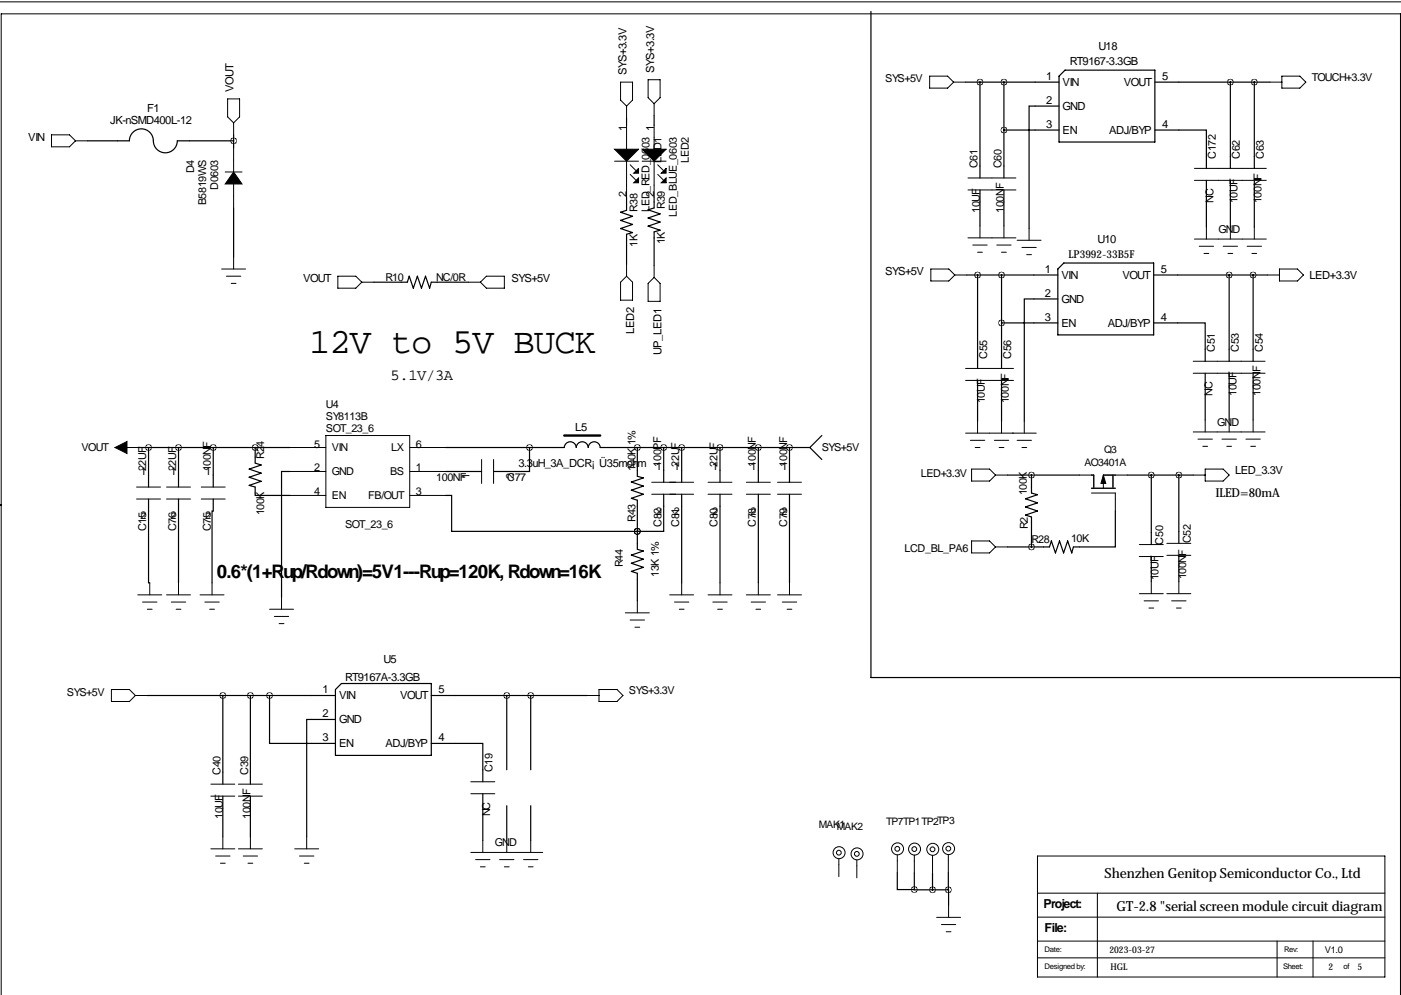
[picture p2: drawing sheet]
<svg xmlns="http://www.w3.org/2000/svg" width="297mm" height="211mm" viewBox="0 0 297 211" stroke-linecap="round" stroke-linejoin="round" font-family="sans-serif">
<g fill="none" stroke="#000" stroke-width=".21">
<path d="M0 .4h297.1M131.6 17.4h2.5v3.8l-1.3 1.3-1.2-1.3zM137.4 16.9h2.6v3.8l-1.3 1.3-1.3-1.3zM197.1 16.1h3.8l1.3 1.3-1.3 1.3h-3.8zM202.2 17.4h2.5M269.2 17.4h2.6M271.8 16.1h3.8l1.3 1.3-1.3 1.3h-3.8zM10.9 28.6h3.8l1.3 1.3-1.3 1.2h-3.8zM16 29.9h2.5M47.8 36.5h3.5M48.3 21h2.5v3.8l-1.3 1.2-1.2-1.2zM49.5 26v2.6"/>
<path d="M49.5 31.4v5.1M49.5 39v5.1M130.3 34.2h5.1M132.8 22.5v2.5M132.8 26.6v5M132.8 34.2v7.6M133.6 34.9l1.3 1.3M133.6 37l1.3 1.2M136.1 34.2h5.1M138.7 22v2.5M138.7 26.6v5M138.7 34.2v7.6"/>
<path d="M139.4 34.9l1.3 1.3M139.4 37l1.3 1.2M205.2 37.7h10.2M253.2 35.7h15.3M253.2 38.2h15.3M47 57h5.1M48 58.6h3.1M49.5 54.5v2.5M71.6 58.6h3.8l1.3 1.2-1.3 1.3h-3.8zM76.7 59.8h2.5M99.3 59.8h2.6M101.9 59.8l1.2-1.2h3.8v2.5h-3.8z"/>
<path d="M131.6 59.8l1.2-1.2 1.3 1.2v3.8h-2.5zM132.8 56v2.6M138.7 56.3v2.5M138.7 58.8l1.3 1.3v3.8h-2.6v-3.8zM197.4 57h3.8l1.2 1.3-1.2 1.3h-3.8zM202.4 58.3h2.6M205.2 40.3h10.2M205.2 50.4h10.2M206.2 52h3.1M207.3 53.5h1M207.8 47.9v2.5M211.3 52h3.1"/>
<path d="M212.3 53.5h1.1M212.9 47.9v2.5M215.6 50.9h5.1M216.7 52.5h3M217.7 54h1M218.2 48.4v2.5M253.2 50.7h15.3M254.3 52.2h3M255.3 53.7h1M255.8 48.1v2.6M259.3 52.2h3.1M260.3 53.7h1.1"/>
<path d="M260.9 48.1v2.6M264.4 52.2h3.1M265.4 53.7h1M265.9 48.1v2.6M268.7 58.3h2.6M271.3 57h3.8l1.3 1.3-1.3 1.3h-3.8zM49 60.1h1M204.7 78.1h10.2M253 76.6h15.2M253 79.1h15.2M24.4 94.9h5.1M61.5 100h7.6"/>
<path d="M61.5 94.9h7.6M69.1 92.3h17.8v15.3h-17.8zM86.9 100h7.6M86.9 94.9h7.6M102.1 97.4v5.1M104.6 97.4v5.1M204.7 80.7h10.2M204.7 91.8h15M205.7 93.4h3.1M206 99.5h3.8l1.3 1.2-1.3 1.3h-3.8zM206.8 94.9h1M207.3 89.3v2.5"/>
<path d="M210.8 93.4h3.1M211.8 94.9h1.1M212.3 89.3v2.5M215.6 93.4h3.1M216.7 94.9h1M217.2 89.3v2.5M253 91.6h15.2M254 93.1h3M255 94.6h1M255.5 99.5h3.8l1.3 1.2-1.3 1.3h-3.8zM255.5 89v2.6M259.1 93.1h3"/>
<path d="M260.1 94.6h1M260.6 89v2.6M264.2 93.1h3M265.2 94.6h1M265.7 89v2.6M0 107.1h.3M0 106.9l.3 .2M.3 107.1l-.4 .1M29 103.3h5M29 105.8h5M35.3 103.3h5.1M35.3 105.8h5.1"/>
<path d="M42.7 103.3h5.1M42.7 105.8h5.1M61.5 105h7.6M86.9 105h7.6M138.2 102.2h8.9M138.2 104.8h8.9M150.1 102.2h5.1M150.1 104.8h5.1M158.2 102.2h5.1M158.2 104.8h5.1M164.8 102.2h5.1M164.8 104.8h5.1"/>
<path d="M206 114.7h3.8l1.3 1.3-1.3 1.2h-3.8zM211.1 100.7h2.5M211.1 116h2.5M228.9 100.7h3v2.8M231.4 103.5h5.1M231.4 104.5h5.1v3.8M236 100.7v2.8M239 100.7h-5.1v2.8M241.6 115.5h5M241.6 118h5M247.4 115.2h5.1M247.4 117.7h5.1"/>
<path d="M253 100.7h2.5M296.9 107.1h.2M296.9 107.1l.2 .1M297.1 107l-.2 .1M29.2 126.1h5.1M30.2 127.6h3.1M31.2 129.2h1.1M31.7 123.6v2.5M35.3 126.1h5.1M36.3 127.6h3.1M37.3 129.2h1.1M37.8 123.6v2.5"/>
<path d="M42.4 126.1h5.1M43.4 127.6h3.1M44.4 129.2h1.1M45 123.6v2.5M57.1 129.2h5.1M58.2 130.7h3M59.2 132.2h1M59.7 126.6v2.6M132.6 129.9h5.1M133.6 131.5h3.1M134.6 133h1M135.1 127.4v2.5"/>
<path d="M142 126.1h5.1M143 127.6h3M144 129.2h1M144.5 123.6v2.5M150.1 126.1h5.1M151.1 127.6h3.1M152.1 129.2h1.1M152.7 123.6v2.5M158.2 126.1h5.1M159.3 127.6h3M160.3 129.2h1M160.8 123.6v2.5"/>
<path d="M164.8 126.1h5.1M165.9 127.6h3M166.9 129.2h1M167.4 123.6v2.5M241.6 125.9h5M242.6 127.4h3M243.6 128.9h1M244.1 123.3v2.6M247.4 125.9h5.1M248.4 127.4h3.1M249.4 128.9h1M249.9 123.3v2.6"/>
<path d="M23.6 146.2h3.8l1.3 1.3-1.3 1.2h-3.8zM28.7 147.5h2.5M124.5 147.5h2.5M127 146.2h3.8l1.3 1.3-1.3 1.2h-3.8zM44.7 166.3h5.1M44.7 168.8h5.1M44.7 180h5.1M47.2 177.4v2.6M50.5 166.3h5.1M50.5 168.8h5.1M50.5 180h5.1M53.1 177.4v2.6"/>
<path d="M62.5 180h5.1M65 177.4v2.6M99.8 165.7h5.1M99.8 168.3h5.1M102.4 178.2v2.5M107.4 178.2v2.5M112.5 178.2v2.5M45.7 181.5h3.1M46.7 183h1.1M51.6 181.5h3M52.6 183h1M63.5 181.5h3"/>
<path d="M64.5 183h1M99.8 180.7h15.3M100.8 182.3h3.1M101.9 183.8h1M105.9 182.3h3.1M106.9 183.8h1M111 182.3h3M112 183.8h1M177.9 182.1v3.8M181.7 182.3v3.8M190.2 181.2v3.9M193.9 181.3v3.8"/>
<path d="M197.7 181.3v3.9M198.6 194.5h5.1M199.6 196h3M200.6 197.5h1M201.1 181.2v3.8M201.1 192v2.5M220 199.5h73.6M220 194.5h73.6M220 181.5h73.6v25.7h-73.6zM220 189.4h73.6M232.7 189.4v17.8M270.8 199.5v7.7"/>
<path d="M278.4 199.5v7.7M.3 211v-208.1h296.6v208.1M220 203.1h73.6"/>
<circle cx="190.2" cy="180" r=".51"/>
<circle cx="190.3" cy="180" r="1.27"/>
<circle cx="201.1" cy="179.9" r=".51"/>
<circle cx="201.1" cy="179.9" r="1.27"/>
<circle cx="177.9" cy="180.8" r=".51"/>
<circle cx="177.9" cy="180.8" r="1.27"/>
<circle cx="181.7" cy="181" r=".51"/>
<circle cx="181.7" cy="181" r="1.27"/>
<circle cx="193.9" cy="180" r=".51"/>
<circle cx="193.9" cy="180" r="1.27"/>
<circle cx="197.7" cy="180.1" r=".51"/>
<circle cx="197.8" cy="180.1" r="1.27"/>
</g>
<g fill="none" stroke="#000" stroke-width=".25">
<path d="M184.7 2.4v141.3h112.2v.2M204.7 17.4h19.8M207.8 17.4v20.3M212.9 17.4v20.3M225.8 14.9h19.1v15.2h-20.4v-14zM244.9 17.4h24.3M260.9 17.4v18.3M265.9 17.4v18.3M18.5 29.9h8.9a2.54 2.54 0 0 1 2.6-2.6 2.54 2.54 0 0 1 2.5 2.6 2.54 2.54 0 0 0 2.6 2.5 2.54 2.54 0 0 0 2.5-2.5h11.9M49.5 28.6v2.8M132.8 25v1.6M138.7 24.5v2.1"/>
<path d="M212.9 27.6h11.6M224.5 22.5h-6.3v25.9M244.9 27.6h10.9v8.1M255.8 38.2v9.9M260.9 38.2v9.9M265.9 38.2v9.9M49.5 44.1v10.4M79.2 59.8h7.2l.4-1.2 .8 2.5 .9-2.5 .9 2.5 .8-2.5 .9 2.5 .3-1.3h7.9M132.8 41.8v2.8l-1.2 .4 2.5 .9-2.5 .8 2.5 .9-2.5 .9 2.5 .8-1.3 .4v6.3M138.7 41.8v2.3l-1.3 .4 2.6 .9-2.6 .8 2.6 .9-2.6 .8 2.6 .9-1.3 .4v7.1M205 58.3h19.3M207.3 58.3v19.8"/>
<path d="M207.8 40.3v7.6M212.3 58.3v19.8M212.9 40.3v7.6M225.6 55.8h19v15.2h-20.3v-14zM244.6 58.3h24.1M260.6 58.3v18.3M265.7 58.3v18.3M212.3 68.5h12M224.3 63.4h-7.1v25.9M244.6 68.5h10.9v8.1M255.5 79.1v9.9M260.6 79.1v9.9"/>
<path d="M265.7 79.1v9.9M29.5 94.9h32M31.5 94.9v8.4M37.8 94.9v8.4M45.2 94.9v8.4M54.1 94.9v3.3l1.3 .4-2.6 .9 2.6 .8-2.6 .9 2.6 .8-2.6 .9 1.3 .4v1.7h7.4M61.5 100h-1.8v26.6M94.5 94.9h25.1a1.27 1.27 0 0 1 1.3-1.2 1.27 1.27 0 0 1 1.3 1.2 1.27 1.27 0 0 1 1.2-1.2 1.27 1.27 0 0 1 1.3 1.2 1.27 1.27 0 0 1 1.3-1.2 1.27 1.27 0 0 1 1.3 1.2h44.4M94.5 100h7.6M112.3 94.9v5.1h-7.7M135.1 94.9v6.1l1.3 .3-2.5 .9 2.5 .9-2.5 .8 2.5 .9-2.5 .9 1.2 .4v10.4l1.3 .3-2.5 .9 2.5 .9-2.5 .8 2.5 .9-2.5 .8 1.2 .5v5.8M140.7 94.9v7.3"/>
<path d="M144.5 94.9v7.3M152.7 94.9v7.3M160.8 94.9v7.3M167.4 94.9v7.3M171.7 94.9l2.5 2.5M174.2 92.3l-2.5 2.6M207.3 80.7v8.6M212.3 80.7v8.6M31.5 105.8v17.8h.2M37.8 105.8v17.8M45.2 105.8v2.5h-.2v15.3M94.5 105h1.3v7.7h39.3"/>
<path d="M135.1 112.7h.1M140.7 104.8v7.9h-5.6M144.5 104.8v18.8M152.7 104.8v18.8M160.8 104.8v18.8M167.4 104.8v18.8M213.6 100.7h15.3M218.7 100.7v3.8l1.3 .4-2.6 .9 2.6 .8-2.6 .9 2.6 .8-2.6 .9 1.3 .4v6.4M236.5 108.3v7.7h-8.9l-.4 1.2-.8-2.5-.9 2.5-.9-2.5-.8 2.5-.9-2.5-.4 1.3h-8.9M239 100.7h14M244.1 100.7v14.8M244.1 118v5.3"/>
<path d="M249.9 100.7v14.5M249.9 117.7v5.6M31.2 147.5h39.9M47.2 147.5v18.8M53.1 147.5v18.8M57.1 147.5v10.1h14M71.1 152.5h-6.1v24.9M71.1 146.2l1.3-1.3h19v15.3h-20.3zM91.4 157.6h11v8.1M91.4 147.5h33.1M107.4 147.5v15.7M112.5 147.5v15.7"/>
<path d="M47.2 168.8v8.6M53.1 168.8v8.6M102.4 168.3v9.9M107.4 170.8v7.4M112.5 170.8v7.4M190.2 185.1v3.5h3.7M193.9 188.6l3.8 .1M193.9 185.1v3.5M197.7 185.2v3.5M197.7 188.7h3.4M201.1 188.7v3.3M201.1 185v3.7"/>
</g>
<path d="M49.5 36.5l1.8 2.5h-3.5zM130.3 31.6h5.1l-2.6 2.6zM134.4 36.7l1-1v1zM134.4 38.7l1-1v1zM136.1 31.6h5.1l-2.5 2.6zM140.2 36.7l1-1v1zM140.2 38.7l1-1v1zM24.4 94.9l2.5-1.3v2.6zM233.9 100.7l.5 1.8h-1z" fill="#000" stroke="#000" stroke-width=".21"/>
<path d="M119.6 92.3h7.7" fill="none" stroke="#000" stroke-width=".51"/>
<path d="M112.2 94.9a.05 .05 0 0 0 .1 0 .05 .05 0 0 0-.1 0zM135.1 112.7a.05 .05 0 0 0 .1 0 .05 .05 0 0 0-.1 0zM135.1 94.9a.05 .05 0 0 0 .1 0 .05 .05 0 0 0-.1 0zM37.8 94.9a.05 .05 0 0 0 .1 0 .05 .05 0 0 0-.1 0zM135.1 112.7a.05 .05 0 0 0 .1 0 .05 .05 0 0 0-.1 0zM45.2 94.9a.05 .05 0 0 0 .1 0 .05 .05 0 0 0-.1 0zM140.7 94.9a.05 .05 0 0 0 .1 0 .05 .05 0 0 0-.1 0zM144.5 94.9a.05 .05 0 0 0 .1 0 .05 .05 0 0 0-.1 0zM152.6 94.9a.05 .05 0 0 0 .1 0 .05 .05 0 0 0-.1 0zM160.7 94.9a.05 .05 0 0 0 .1 0 .05 .05 0 0 0-.1 0zM167.3 94.9a.05 .05 0 0 0 .1 0 .05 .05 0 0 0-.1 0zM201 188.7a.05 .05 0 0 0 .1 0 .05 .05 0 0 0-.1 0zM197.7 188.7a.05 .05 0 0 0 .1 0 .05 .05 0 0 0-.1 0zM107.4 147.5a.05 .05 0 0 0 .1 0 .05 .05 0 0 0-.1 0zM112.5 147.5a.05 .05 0 0 0 .1 0 .05 .05 0 0 0-.1 0zM57.1 147.5a.05 .05 0 0 0 .1 0 .05 .05 0 0 0-.1 0zM53 147.5a.05 .05 0 0 0 .1 0 .05 .05 0 0 0-.1 0zM47.2 147.5a.05 .05 0 0 0 .1 0 .05 .05 0 0 0-.1 0zM193.8 188.6a.05 .05 0 0 0 .1 0 .05 .05 0 0 0-.1 0zM49.5 29.9a.05 .05 0 0 0 .1 0 .05 .05 0 0 0-.1 0zM244 100.7a.05 .05 0 0 0 .1 0 .05 .05 0 0 0-.1 0zM218.6 100.7a.05 .05 0 0 0 .1 0 .05 .05 0 0 0-.1 0zM218.6 116a.05 .05 0 0 0 .1 0 .05 .05 0 0 0-.1 0zM265.6 58.3a.05 .05 0 0 0 .1 0 .05 .05 0 0 0-.1 0zM212.3 58.3a.05 .05 0 0 0 .1 0 .05 .05 0 0 0-.1 0zM212.3 68.5a.05 .05 0 0 0 .1 0 .05 .05 0 0 0-.1 0zM207.2 58.3a.05 .05 0 0 0 .1 0 .05 .05 0 0 0-.1 0zM249.9 100.7a.05 .05 0 0 0 .1 0 .05 .05 0 0 0-.1 0zM260.8 17.4a.05 .05 0 0 0 .1 0 .05 .05 0 0 0-.1 0zM265.9 17.4a.05 .05 0 0 0 .1 0 .05 .05 0 0 0-.1 0zM212.8 27.6a.05 .05 0 0 0 .1 0 .05 .05 0 0 0-.1 0zM212.8 17.4a.05 .05 0 0 0 .1 0 .05 .05 0 0 0-.1 0zM207.7 17.4a.05 .05 0 0 0 .1 0 .05 .05 0 0 0-.1 0z" fill="#000" stroke="#000" stroke-width="1.3"/>
<text font-size="7.6" x="65.5" y="74.8">12V to 5V BUCK</text>
<text font-size="4" x="46" y="122.6">0.6*(1+Rup/Rdown)=5V1---Rup=120K, Rdown=16K</text>
<text font-size="3.3" x="82.8" y="80.7">5.1V/3A</text>
<g font-size="3">
<text x="234.2" y="186.1">Shenzhen Genitop Semiconductor Co., Ltd</text>
<text x="236.7" y="193.2">GT-2.8 &quot;serial screen module circuit diagram</text>
</g>
<g font-size="2.6">
<text x="257.8" y="105.3">ILED=80mA</text>
<text x="221.2" y="192.4">Project:</text>
<text x="221.5" y="197.5">File:</text>
</g>
<g font-size="2.4">
<text x="232.9" y="10.6">U18</text>
<text x="132.8" y="15.9" transform="rotate(-90 132.8 15.9)">SYS+3.3V</text>
<text x="138.7" y="15.4" transform="rotate(-90 138.7 15.4)">SYS+3.3V</text>
<text x="221.8" y="16.9">1</text>
<text x="226.8" y="13.9">RT9167-3.3GB</text>
<text x="246.4" y="16.9">5</text>
<text x="31.2" y="23.8">F1</text>
<text x="49.5" y="19.4" transform="rotate(-90 49.5 19.4)">VOUT</text>
<text x="221.8" y="22">2</text>
<text x="225.3" y="18.2">VIN</text>
<text x="225.3" y="23.3">GND</text>
<text x="238.3" y="18.2">VOUT</text>
<text x="6" y="29.9">VIN</text>
<text x="23.4" y="26.4">JK-nSMD400L-12</text>
<text x="138.7" y="27.8" transform="rotate(-90 138.7 27.8)">1</text>
<text x="221.8" y="27.1">3</text>
<text x="225.3" y="28.4">EN</text>
<text x="235.1" y="28.4">ADJ/BYP</text>
<text x="246.4" y="27.1">4</text>
<text x="138.7" y="41.8" transform="rotate(-90 138.7 41.8)">2</text>
<text x="232.7" y="51.4">U10</text>
<text x="64.3" y="59.8">VOUT</text>
<text x="108.5" y="59.8">SYS+5V</text>
<text x="187.7" y="58.3">SYS+5V</text>
<text x="221.5" y="57.8">1</text>
<text x="225" y="59.1">VIN</text>
<text x="238" y="59.1">VOUT</text>
<text x="246.1" y="57.8">5</text>
<text x="277.6" y="59.1">LED+3.3V</text>
<text x="221.5" y="62.9">2</text>
<text x="225" y="64.2">GND</text>
<text x="134.4" y="70.7" transform="rotate(-90 134.4 70.7)">LED2</text>
<text x="221.5" y="68">3</text>
<text x="225" y="69.3">EN</text>
<text x="234.9" y="69.3">ADJ/BYP</text>
<text x="246.1" y="68">4</text>
<text x="140.3" y="75.2" transform="rotate(-90 140.3 75.2)">UP_LED1</text>
<text x="122" y="91.3">L5</text>
<text x="109.9" y="99">3.3uH_3A_DCR¡Ü35mohm</text>
<text x="261.9" y="100.5">LED_3.3V</text>
<text x="81.3" y="140.6">U5</text>
<text x="68.4" y="147">1</text>
<text x="71.9" y="148.3">VIN</text>
<text x="73.2" y="144.4">RT9167A-3.3GB</text>
<text x="84.8" y="148.3">VOUT</text>
<text x="93" y="147">5</text>
<text x="68.4" y="152">2</text>
<text x="71.9" y="153.3">GND</text>
<text x="68.4" y="157.1">3</text>
<text x="71.9" y="158.4">EN</text>
<text x="81.7" y="158.4">ADJ/BYP</text>
<text x="93" y="157.1">4</text>
</g>
<g font-size="2.3">
<text x="187.7" y="17.4">SYS+5V</text>
<text x="278.1" y="17.2">TOUCH+3.3V</text>
<text x="132.8" y="27.8" transform="rotate(-90 132.8 27.8)">1</text>
<text x="140.2" y="34.5" transform="rotate(-90 140.2 34.5)">LED1</text>
<text x="146.1" y="34.5" transform="rotate(-90 146.1 34.5)">LED2</text>
<text x="207.3" y="35.7" transform="rotate(-90 207.3 35.7)">C61</text>
<text x="212.4" y="35.7" transform="rotate(-90 212.4 35.7)">C60</text>
<text x="257.8" y="33.7" transform="rotate(-90 257.8 33.7)">C172</text>
<text x="262.9" y="33.7" transform="rotate(-90 262.9 33.7)">C62</text>
<text x="268" y="33.7" transform="rotate(-90 268 33.7)">C63</text>
<text x="41.1" y="36.7" transform="rotate(-90 41.1 36.7)">D4</text>
<text x="46.2" y="40.3" transform="rotate(-90 46.2 40.3)">D0603</text>
<text x="132.8" y="41.7" transform="rotate(-90 132.8 41.7)">2</text>
<text x="43.7" y="43.5" transform="rotate(-90 43.7 43.5)">B5819WS</text>
<text x="135.1" y="44.8" transform="rotate(-90 135.1 44.8)">R38</text>
<text x="137.7" y="44.9" transform="rotate(-90 137.7 44.9)">LED_RED_0603</text>
<text x="141" y="44.3" transform="rotate(-90 141 44.3)">R39</text>
<text x="143.5" y="46" transform="rotate(-90 143.5 46)">LED_BLUE_0603</text>
<text x="207.8" y="45.1" transform="rotate(-90 207.8 45.1)">10UF</text>
<text x="212.9" y="45.1" transform="rotate(-90 212.9 45.1)">100NF</text>
<text x="257.3" y="43.1" transform="rotate(-90 257.3 43.1)">NC</text>
<text x="262.4" y="43.1" transform="rotate(-90 262.4 43.1)">10UF</text>
<text x="267.5" y="43.1" transform="rotate(-90 267.5 43.1)">100NF</text>
<text x="135.1" y="52.3" transform="rotate(-90 135.1 52.3)">1K</text>
<text x="141" y="51.8" transform="rotate(-90 141 51.8)">1K</text>
<text x="258.3" y="49.4">GND</text>
<text x="81.7" y="59.5">R10</text>
<text x="92.5" y="59.5">NC/0R</text>
<text x="226.6" y="54.8">LP3992-33B5F</text>
<text x="209.3" y="76.1" transform="rotate(-90 209.3 76.1)">C55</text>
<text x="214.4" y="76.1" transform="rotate(-90 214.4 76.1)">C56</text>
<text x="257.6" y="74.6" transform="rotate(-90 257.6 74.6)">C51</text>
<text x="262.6" y="74.6" transform="rotate(-90 262.6 74.6)">C53</text>
<text x="267.7" y="74.6" transform="rotate(-90 267.7 74.6)">C54</text>
<text x="257.1" y="84" transform="rotate(-90 257.1 84)">NC</text>
<text x="262.1" y="84" transform="rotate(-90 262.1 84)">10UF</text>
<text x="267.2" y="84" transform="rotate(-90 267.2 84)">100NF</text>
<text x="69.1" y="86.5">U4</text>
<text x="69.1" y="89">SY8113B</text>
<text x="208.8" y="85.5" transform="rotate(-90 208.8 85.5)">10UF</text>
<text x="213.9" y="85.5" transform="rotate(-90 213.9 85.5)">100NF</text>
<text x="17.3" y="95.6">VOUT</text>
<text x="66.6" y="94.9">5</text>
<text x="69.1" y="91.6">SOT_23_6</text>
<text x="70.4" y="95.7">VIN</text>
<text x="83" y="95.7">LX</text>
<text x="88.1" y="94.9">6</text>
<text x="174.2" y="95.6">SYS+5V</text>
<text x="258.1" y="90.3">GND</text>
<text x="29.8" y="100.7">1</text>
<text x="31" y="100" transform="rotate(-90 31 100)">22UF</text>
<text x="36.2" y="100.7">1</text>
<text x="37.3" y="100" transform="rotate(-90 37.3 100)">22UF</text>
<text x="43.5" y="100.7">1</text>
<text x="44.7" y="100" transform="rotate(-90 44.7 100)">100NF</text>
<text x="56" y="97.4" transform="rotate(-90 56 97.4)">R24</text>
<text x="66.6" y="100">2</text>
<text x="70.4" y="100.7">GND</text>
<text x="82.7" y="100.7">BS</text>
<text x="88.1" y="100">1</text>
<text x="99.6" y="101.7" transform="rotate(-90 99.6 101.7)">1</text>
<text x="107.6" y="102">C77</text>
<text x="109" y="101.7" transform="rotate(-90 109 101.7)">2</text>
<text x="134.8" y="100" transform="rotate(-90 134.8 100)">100K 1%</text>
<text x="139" y="99.7">1</text>
<text x="140.2" y="98.9" transform="rotate(-90 140.2 98.9)">100PF</text>
<text x="142.8" y="99.7">1</text>
<text x="144" y="98.9" transform="rotate(-90 144 98.9)">22UF</text>
<text x="151" y="99.7">1</text>
<text x="152.1" y="98.9" transform="rotate(-90 152.1 98.9)">22UF</text>
<text x="159.1" y="99.7">1</text>
<text x="160.3" y="98.9" transform="rotate(-90 160.3 98.9)">100NF</text>
<text x="165.7" y="99.7">1</text>
<text x="166.9" y="98.9" transform="rotate(-90 166.9 98.9)">100NF</text>
<text x="195.2" y="101.2">LED+3.3V</text>
<text x="66.6" y="105">4</text>
<text x="70.4" y="105.8">EN</text>
<text x="78.1" y="105.8">FB/OUT</text>
<text x="88.1" y="105">3</text>
<text x="92.5" y="102">100NF</text>
<text x="217.7" y="105" transform="rotate(-90 217.7 105)">100K</text>
<text x="29.8" y="110.1">2</text>
<text x="31" y="112.7" transform="rotate(-90 31 112.7)">C15</text>
<text x="36.2" y="110.1">2</text>
<text x="37.3" y="112.7" transform="rotate(-90 37.3 112.7)">C76</text>
<text x="43.5" y="110.1">2</text>
<text x="44.7" y="112.7" transform="rotate(-90 44.7 112.7)">C75</text>
<text x="56" y="109.3" transform="rotate(-90 56 109.3)">100K</text>
<text x="73.2" y="111.9">SOT_23_6</text>
<text x="134.8" y="110.7" transform="rotate(-90 134.8 110.7)">R43</text>
<text x="139" y="109.1">2</text>
<text x="140.2" y="111.6" transform="rotate(-90 140.2 111.6)">C82</text>
<text x="142.8" y="109.1">2</text>
<text x="144" y="111.6" transform="rotate(-90 144 111.6)">C81</text>
<text x="151" y="109.1">2</text>
<text x="152.2" y="111.6" transform="rotate(-90 152.2 111.6)">C80</text>
<text x="159.1" y="109.1">2</text>
<text x="160.3" y="111.6" transform="rotate(-90 160.3 111.6)">C78</text>
<text x="165.7" y="109.1">2</text>
<text x="166.9" y="111.6" transform="rotate(-90 166.9 111.6)">C79</text>
<text x="217.9" y="112.3" transform="rotate(-90 217.9 112.3)">R2</text>
<text x="191.8" y="117">LCD_BL_PA6</text>
<text x="218.7" y="115.2">R28</text>
<text x="227.1" y="114.9">10K</text>
<text x="246.6" y="115.5" transform="rotate(-90 246.6 115.5)">C50</text>
<text x="252.5" y="115.2" transform="rotate(-90 252.5 115.2)">C52</text>
<text x="132.1" y="120.3" transform="rotate(-90 132.1 120.3)">R44</text>
<text x="139.7" y="122.3" transform="rotate(-90 139.7 122.3)">13K 1%</text>
<text x="245.6" y="123.1" transform="rotate(-90 245.6 123.1)">10UF</text>
<text x="251.5" y="122.8" transform="rotate(-90 251.5 122.8)">100NF</text>
<text x="14.2" y="147.5">SYS+5V</text>
<text x="133.3" y="147.2">SYS+3.3V</text>
<text x="46.7" y="164.2" transform="rotate(-90 46.7 164.2)">C40</text>
<text x="52.6" y="164.2" transform="rotate(-90 52.6 164.2)">C39</text>
<text x="104.4" y="163.7" transform="rotate(-90 104.4 163.7)">C19</text>
<text x="47.2" y="173.6" transform="rotate(-90 47.2 173.6)">10UF</text>
<text x="53.1" y="173.6" transform="rotate(-90 53.1 173.6)">100NF</text>
<text x="103.9" y="173.1" transform="rotate(-90 103.9 173.1)">NC</text>
<text x="104.9" y="179.5">GND</text>
</g>
<g font-size="2.2">
<text x="229.9" y="98.9">AO3401A</text>
<text x="234.1" y="96.1">Q3</text>
<text x="173.6" y="175.6">MAK1</text>
<text x="177.4" y="175.9">MAK2</text>
<text x="187.9" y="174.8">TP7TP1TP2TP3</text>
</g>
<g font-size="2">
<text x="235.2" y="202.1">2023-03-27</text>
<text x="280.9" y="202.1">V1.0</text>
<text x="235.5" y="205.6">HGL</text>
<text x="281.7" y="205.6">2</text>
<text x="287.8" y="205.6">5</text>
</g>
<g font-size="1.6">
<text x="221.5" y="201.8">Date:</text>
<text x="272.3" y="201.8">Rev:</text>
<text x="221.5" y="205.4">Designed by:</text>
<text x="272" y="205.4">Sheet:</text>
<text x="284.9" y="205.4">of</text>
</g>
</svg>
